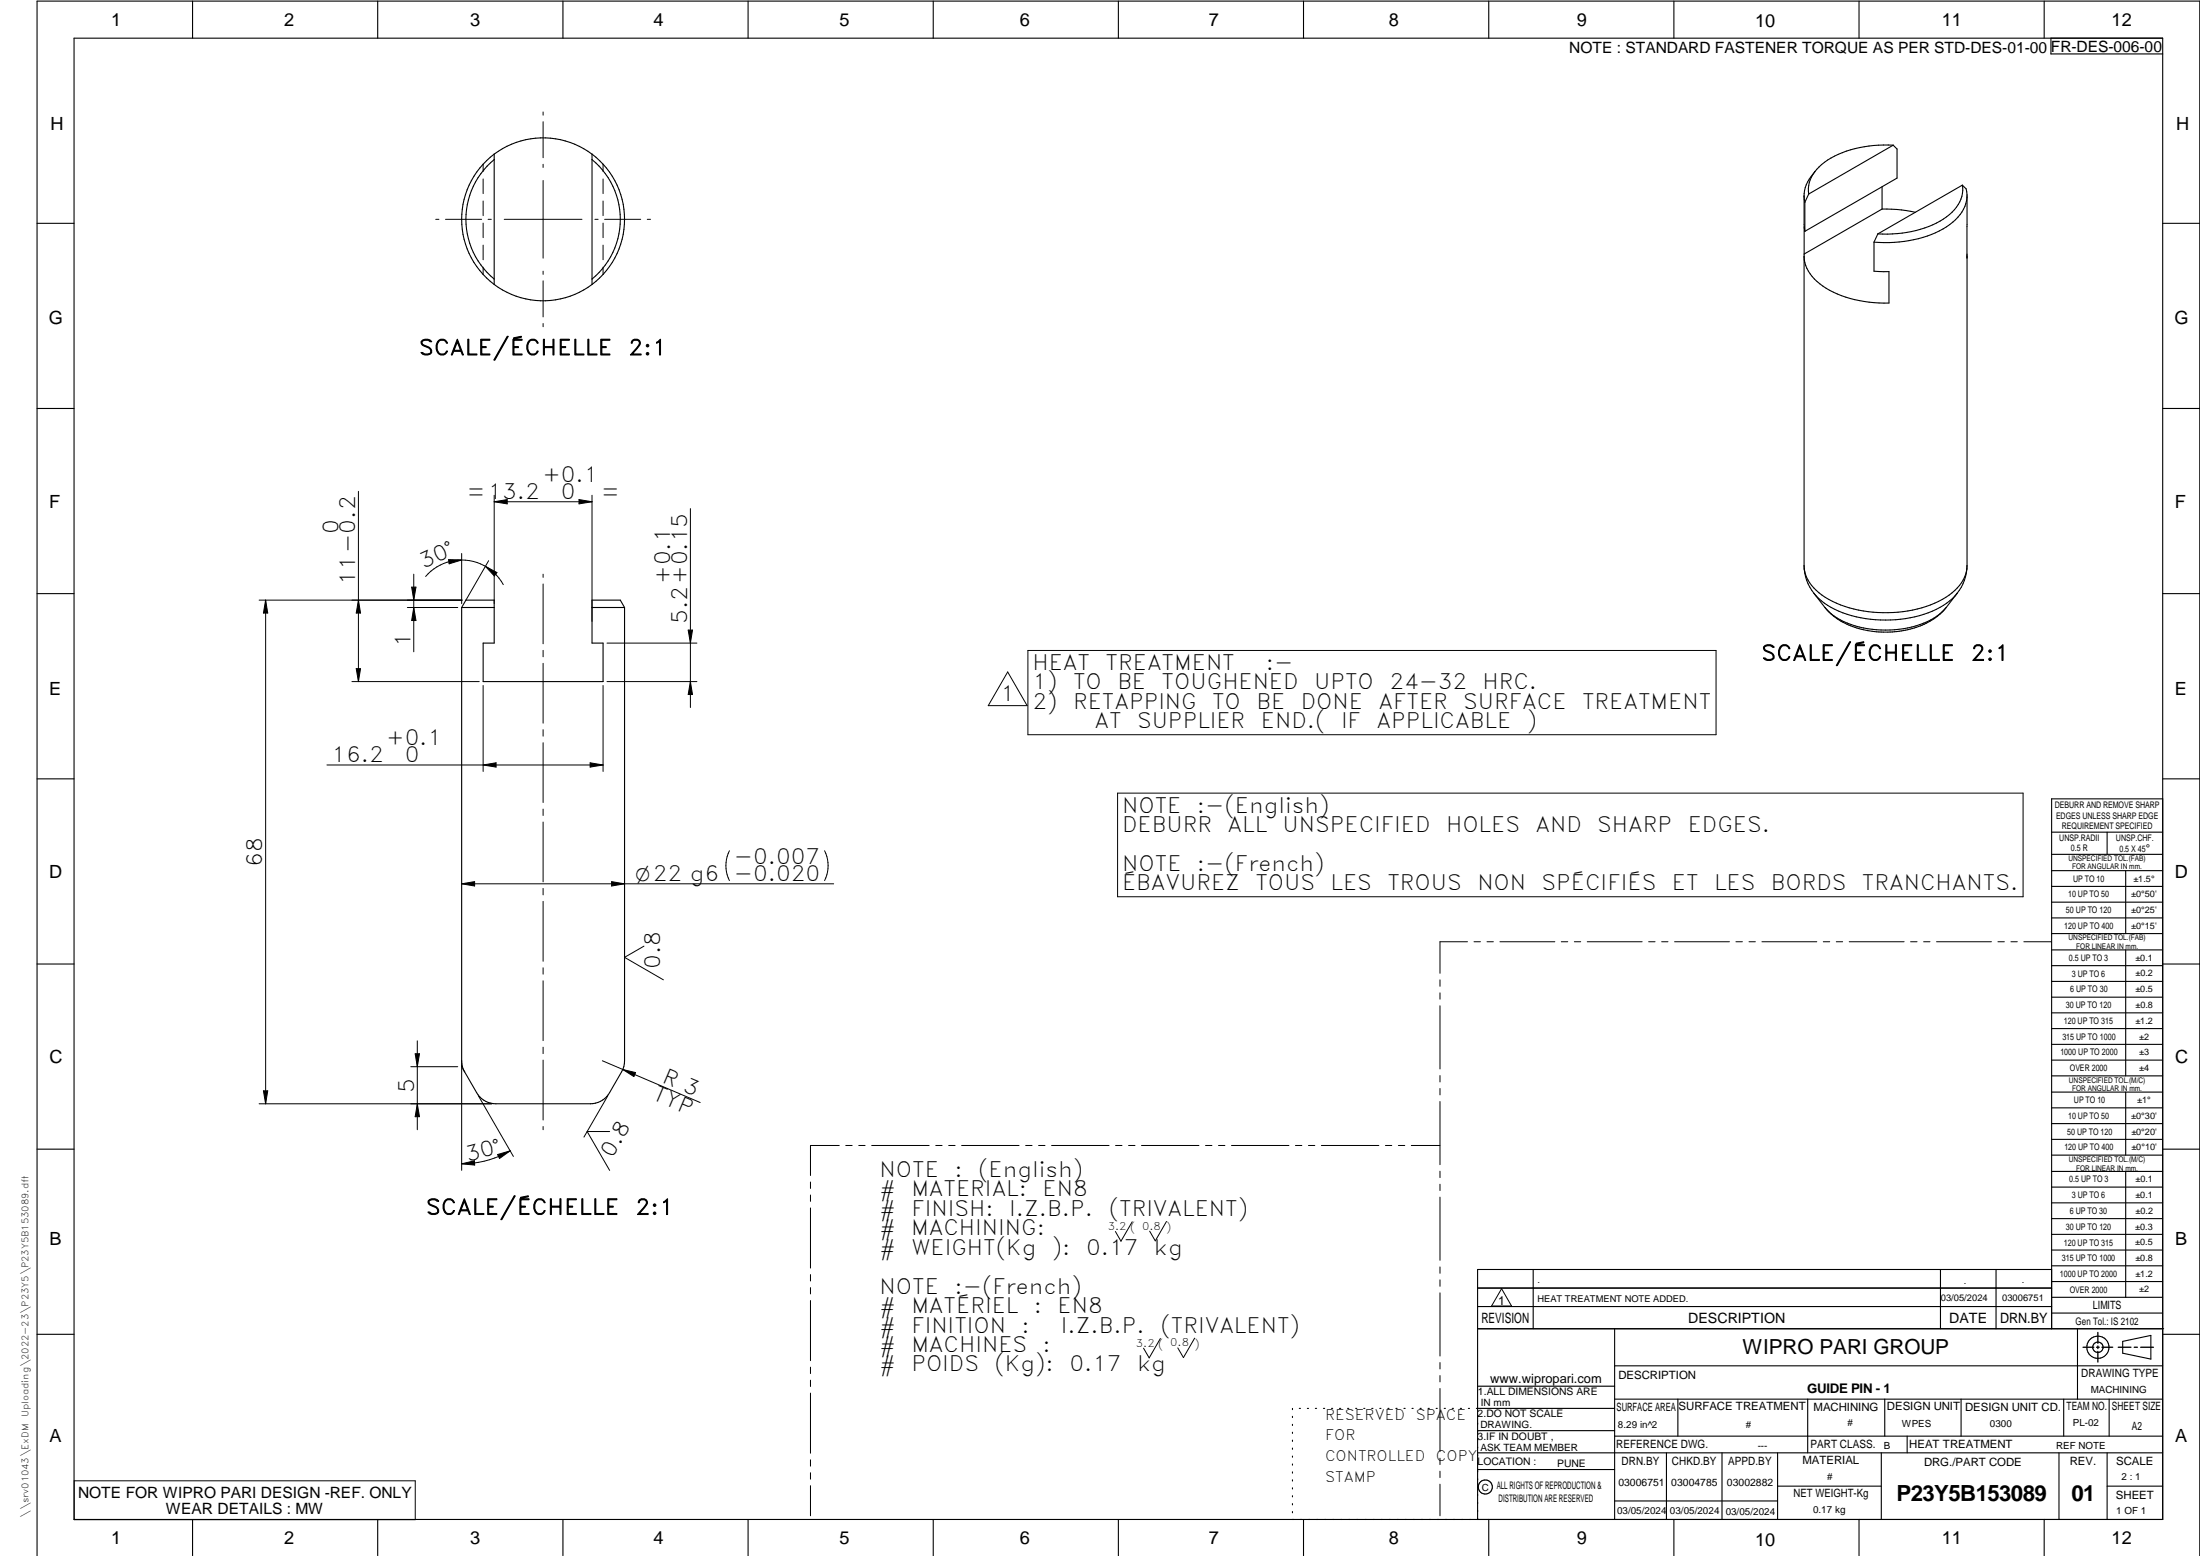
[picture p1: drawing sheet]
<svg xmlns="http://www.w3.org/2000/svg" width="594mm" height="420mm" viewBox="0 0 594 420" stroke-linecap="round" stroke-linejoin="round" font-family="sans-serif">
<g fill="none" stroke="#000" stroke-width=".3">
<path d="M20 10.3h564v400h-564zM52 .3v10M102 .3v10M152 .3v10M202 .3v10M252 .3v10M302 .3v10M352 .3v10M402 .3v10M452 .3v10M502 .3v10M552 .3v10"/>
<path d="M553.8 10.3v4.3h30.2M511.2 39.2l-22.8 13.2M511.2 39.2a28.8 28.8 0 0 0-19.3 5.2 8.7 8.7 0 0 0-3.5 8M511.2 39.2l1.1 1v7.9l-24.9 14.4M133.4 41.6v35.2M133.4 41.6a22 22 0 0 0 0 35.2M133.4 43.1a20.8 20.8 0 0 0 0 32.3M133.4 41.6a22 22 0 0 1 26.5 0M159.9 41.6a22 22 0 0 1 0 35.2zM159.9 43.1a20.8 20.8 0 0 1 0 32.3M487.2 52.8v7.9l.2 1.8M487.4 54.6v7.9"/>
<path d="M488.4 52.4l-1 2.2M490.1 46.3a9.4 9.4 0 0 0-2.9 7.5l.2 .8M508.2 56.5l-21 12.1M508.2 56.5l3.9 .1 5.1 .7M508.2 50.4v6.1M529.9 50l-22.8 13.2M529.9 50l1 1a8.8 8.8 0 0 1-3.6 9 29.4 29.4 0 0 1-19.9 5.5l-1.4-.1M529.9 50a8.9 8.9 0 0 1-4.3 8.5 29.2 29.2 0 0 1-18.5 4.7M531.2 52.8v100a10.6 10.6 0 0 1-5.8 8.5 34 34 0 0 1-32.5 0 10.6 10.6 0 0 1-5.7-8.5v-83.6M10 60.3h10M133.4 76.8a22 22 0 0 0 26.5 0M487.2 61.2v7.4"/>
<path d="M506 65.4v7.8l4.1 .1v8.5a29.7 29.7 0 0 1-18.7-5.2 9.6 9.6 0 0 1-4.2-8M507.1 63.2l-1.1 2.2M584 60.3h10M10 110.3h10M584 110.3h10M487.2 152.7a11.9 11.9 0 0 0 2.6 7.5M531.1 152.7a11.9 11.9 0 0 1-2.6 7.5M10 160.3h10M124.7 164h8.7M124.7 164l1.1-1.9h7.6v11.6h-2.9v10.3h32.3v-10.3h-2.9v-11.6h7.6l1.1 1.9M124.7 164v122.4a5.6 5.6 0 0 0 .8 3l3.2 5.6a6 6 0 0 0 5.2 3h25.5a6 6 0 0 0 5.2-3l3.2-5.6a5.6 5.6 0 0 0 .8-3v-122.4M159.9 164h8.7"/>
<path d="M489.8 160.2a28.1 28.1 0 0 0 5.4 6.3 25.1 25.1 0 0 0 27.9 0l2.4-2.5M489.8 160.2a21.9 21.9 0 0 0 14 6.8 31.6 31.6 0 0 0 21.9-4.1l1.5-1.3 1.3-1.4-2.9 3.8M492.8 164l.8 .9M525.6 164a19 19 0 0 1-12.8 5.9 25.7 25.7 0 0 1-18.2-4.1l-.7-.6M584 160.3h10M10 210.3h10M584 215.7h-30v143.1M584 210.3h10M554 230.7h30M554 224.7h30M554 235.1h30M554 239.4h30"/>
<path d="M569 224.7v6M574 235.1v17M554 243.6h30M554 247.9h30M554 252.1h30M554 256.5h30M574 256.5v34M10 260.3h10M554 260.8h30M554 265h30M554 269.3h30M554 273.5h30"/>
<path d="M554 277.7h30M584 260.3h10M554 282h30M554 286.3h30M554 290.5h30M554 294.9h30M554 299.1h30M574 294.9v17M10 310.3h10M554 303.4h30M554 307.7h30M554 311.9h30"/>
<path d="M554 316.3h30M574 316.3v34M584 310.3h10M554 320.5h30M554 324.8h30M554 329.1h30M554 333.3h30M554 337.5h30M399 358.8h185.3M399 352.8h155M399 347.8h155M414 342.8v16"/>
<path d="M436 358.8v51.5M524 342.8v16M539 342.8v16M554 342.8h-155v67.5M554 341.8h30M554 346.1h30M554 350.3h30M554 354.6h30M561 358.8v19M10 360.3h10M399 374.3h37M436 368.8h148"/>
<path d="M436 377.8h148M453.1 377.8v10M488.1 377.8v14.5M508.9 377.8v10M529.6 377.8v10M557.3 377.8v10M569.5 377.8v10M573.2 362.2l7.6-1.6v6.4l-7.6-1.6zM584 360.3h10M349 380.3v.3M349 382.4v.4M349 384.6v.3"/>
<path d="M349 386.7v.4M349 388.9v.3M349 391v.4M349 393.2v.3M349 395.3v.3M349 397.4v.4M349 399.6v.3M350.9 380.3h.3M353 380.3h.3M355.2 380.3h.3M357.4 380.3h.3M359.6 380.3h.3"/>
<path d="M361.7 380.3h.3M363.9 380.3h.3M366.1 380.3h.3M368.3 380.3h.3M370.4 380.3h.3M372.6 380.3h.3M374.8 380.3h.3M376.9 380.3h.4M379.1 380.3h.3M381.3 380.3h.3M383.4 380.3h.4M385.6 380.3h.4"/>
<path d="M387.8 380.3h.3M390 380.3h.3M392.1 380.3h.4M394.3 380.3h.4M396.5 380.3h.3M399 396.8h37M399 392.3h185M399 386.3h37M436 387.8h148M436 380.3h-37.3M450 392.3v18M465 392.3v18"/>
<path d="M480 392.3v18M508 392.3v18M515 387.8v4.5M556 392.3v18M569 392.3v18M52 410.3v9.8M102 410.3v9.8M152 410.3v9.8M202 410.3v9.8M252 410.3v9.8M302 410.3v9.8M349 401.7v.4"/>
<path d="M349 403.9v.3M349 406v.4M349 408.2v.3M352 410.3v9.8M402 410.3v9.8M436 405.3h44M452 410.3v9.8M480 401.3h28M502 410.3v9.8M552 410.3v9.8M569 401.3h15M10 420.1v-419.8h584v419.8"/>
<circle cx="566.5" cy="363.8" r="1.4"/>
<circle cx="566.5" cy="363.8" r="3"/>
<circle cx="401.1" cy="401.5" r="1.91"/>
</g>
<g fill="none" stroke="#000" stroke-width=".27">
<path d="M146.7 30.2v.9M146.7 32.9v9.7M117.7 59.2h.8M120.3 59.2h9.7M130.5 44.3v2M130.5 48.3v4M130.5 54.3v3.9M131.8 59.2h.9M136.2 59.2h21M146.7 48.7v21M146.7 44.4v.8M160.6 59.2h.9"/>
<path d="M162.8 44.3v2M162.8 48.3v4M162.8 54.3v3.9M163.3 59.2h9.7M174.8 59.2h.9M130.5 60.2v4M130.5 66.2v3.9M130.5 72.1v2M146.7 73.2v.9M146.7 75.8v9.8M162.8 60.2v4M162.8 66.2v3.9"/>
<path d="M162.8 72.1v2M146.7 87.4v.8M96.8 132.7v51.3M133.4 133.7v29.3M133.4 135.5l3.6-.6v1.2zM133.4 135.5h26.5M156.4 134.9l3.5 .6-3.5 .6zM159.9 133.7v34.1M186.4 137.3v53.8M111.2 158.5h1.1l-.6 3.6zM111.7 155v21M121.1 151.1l3.6 .1-3.4 1.1z"/>
<path d="M124.7 151.2a12.8 12.8 0 0 0-9.8 4.5M124.7 151.2a12.8 12.8 0 0 1 11.2 6.7M124.7 149.5v13.5M131.1 152.9l3.1 1.7-.7 .9zM131.9 151.4l-6.1 10.7M146.7 155v.9M146.7 157.7v16.1M70 162.1h54.8M71.7 162.1v135.9M71.7 162.1l.6 3.4h-1.2zM96.8 162.1l.6 3.4h-1.2zM110 164h13.6"/>
<path d="M111.7 164l.6 3.6h-1.1zM146.7 175.6v1.8M146.7 179.1v16.2M163.9 173.7h24.3M185.8 170.1h1.2l-.6 3.6zM277.6 175.6h185.8v22.8h-185.8zM95 184h34.4M96.2 180.6h1.2l-.6 3.4zM130.5 185.1v23.2M146.7 197v1.8M162.8 185.1v23.2M163.9 184h24.3"/>
<path d="M186.4 184l.6 3.5h-1.2zM272.1 181.4l5.3 9.1h-10.5zM88.3 206.6h74.5M130.5 206.6l3.5-.6v1.1zM146.7 200.6v16.1M146.7 218.5v1.7M159.4 206l3.4 .6-3.4 .5zM301.8 214.2h244.5v27.9h-244.5zM124.7 238.7l3.5-.6v1.1zM124.7 238.7h100.4M146.7 222v16.1M146.7 239.9v1.7"/>
<path d="M165.2 238.1l3.4 .6-3.4 .5zM197 229.7a9 9 0 0 0 0 8.1M222.7 229.7a9 9 0 0 1 0 8.1M146.7 243.4v16.2M173.9 255.5l-5.3 3 10.5 6.1M396.3 254.3h-7.5v8.5M398 254.3h1.8M401.5 254.3h1.8M405 254.3h14.9M421.6 254.3h1.7M425.1 254.3h1.7M428.6 254.3h14.8"/>
<path d="M445.2 254.3h1.7M448.7 254.3h1.7M452.2 254.3h14.8M468.8 254.3h1.7M472.3 254.3h1.7M475.8 254.3h14.8M492.4 254.3h1.7M495.9 254.3h1.7M499.4 254.3h14.8M515.9 254.3h1.8M519.4 254.3h1.8M522.9 254.3h14.9"/>
<path d="M539.5 254.3h1.7M543 254.3h1.7M546.5 254.3h7.4M146.7 261.3v1.8M146.7 264.8v16.2M388.8 264.6v1.7M388.8 268.1v1.7M388.8 271.6v17M70 298h62.8M71.1 294.6h1.2l-.6 3.4zM110.9 288h12.7M112.1 284.5h1.2l-.6 3.5z"/>
<path d="M112.7 281.1v24M112.7 298l.6 3.5h-1.2zM124.7 286.4v.5M124.7 287.1v.1M124.7 287.3v.1M124.7 287.5v28.5M124.7 288l.2 .5M125 288.6v.1M125.1 288.8l.1 .1M125.2 289l.3 .4M129.2 296l9.4 16.3M146.7 282.8v1.7"/>
<path d="M146.7 286.3v16.1M162.7 286.4l26.4 11.3M164.1 296l-6.4 11M168.2 288.8l3.4 .8-.4 1.1zM388.8 290.4v1.8M388.8 293.9v1.8M388.8 297.4v17.1M124.7 314.3l3.4-.9 .1 1.2zM134.4 311.8l3.4-1.1-2.9 2.1zM137.8 310.7a26.2 26.2 0 0 1-13.1 3.6M146.7 304.2v.9M164.6 305.5h-6l6 10.5"/>
<path d="M218.9 319.2v1.7M226.6 309.3h-7.7v8.1M228.4 309.3h1.7M231.9 309.3h1.7M235.4 309.3h15.5M252.7 309.3h1.7M256.2 309.3h1.7M259.7 309.3h15.5M277 309.3h1.7M280.5 309.3h1.7M284 309.3h15.5M301.2 309.3h1.8"/>
<path d="M304.8 309.3h1.7M308.2 309.3h15.6M325.5 309.3h1.8M329 309.3h1.8M332.5 309.3h15.6M349.8 309.3h1.8M353.3 309.3h1.7M356.8 309.3h15.5M374.1 309.3h1.7M377.6 309.3h1.7M381.1 309.3h7.7M388.8 316.3v1.7"/>
<path d="M388.8 319.8v1.7M218.9 322.7v1.7M218.9 326.2v16.2M305.7 329.9l-3 5.3-1.5-2.7M315 329.8l-3 5.3-1.6-2.7M388.8 323.3v17M218.9 344.2v1.7M218.9 347.7v1.7M218.9 351.2v16.2M388.8 342.1v1.7M388.8 345.6v1.7M388.8 349.1v17.1"/>
<path d="M405.5 348l2.7 4.7h-5.4zM218.9 369.2v1.7M218.9 372.7v1.7M218.9 376.2v16.2M313.3 361.4l-3 5.3-1.5-2.7M322.6 361.3l-3 5.3-1.6-2.6M388.8 367.9v1.8M388.8 371.4v1.7M388.8 374.9v17.1M20 399.9h92.1v10.5h-92.1zM218.9 394.2v1.7M218.9 397.7v1.7"/>
<path d="M388.8 393.8v1.7M388.8 397.3v1.7M218.9 401.2v8.1M388.8 400.8v8.5"/>
</g>
<path d="M566.5 359.8v2.9M562.5 363.8h2.9M566.1 363.8h.8M566.5 363.5v.7M566.5 364.9v2.9M567.6 363.8h2.9M572 363.8h3.4M576.3 363.8h.9M578.1 363.8h3.4" fill="none" stroke="#000" stroke-width=".36"/>
<g fill="#000">
<path d="M133.4 135.5l3.6-.6v1.2zM156.4 134.9l3.5 .6-3.5 .6zM111.2 158.5h1.1l-.6 3.6zM121.1 151.1l3.6 .1-3.4 1.1zM131.1 152.9l3.1 1.7-.7 .9zM71.7 162.1l.6 3.4h-1.2zM96.8 162.1l.6 3.4h-1.2zM111.7 164l.6 3.6h-1.1zM185.8 170.1h1.2l-.6 3.6zM96.2 180.6h1.2l-.6 3.4zM186.4 184l.6 3.5h-1.2zM130.5 206.6l3.5-.6v1.1z"/>
<path d="M159.4 206l3.4 .6-3.4 .5zM124.7 238.7l3.5-.6v1.1zM165.2 238.1l3.4 .6-3.4 .5zM71.1 294.6h1.2l-.6 3.4zM112.1 284.5h1.2l-.6 3.5zM168.2 288.8l3.4 .8-.4 1.1zM112.7 298l.6 3.5h-1.2zM124.7 314.3l3.4-.9 .1 1.2zM134.4 311.8l3.4-1.1-2.9 2.1z"/>
</g>
<g font-size="6">
<text x="512.1" y="405.2">P23Y5B153089</text>
<text x="559.4" y="405.2">01</text>
</g>
<g font-size="5.7">
<text x="113.1" y="95.9">SCALE/ÉCHELLE</text>
<text x="169.7" y="95.9">2:1</text>
<text x="146.5" y="130.1">+0.1</text>
<text x="126" y="134.6">=13.2</text>
<text x="151.5" y="134.6">0</text>
<text x="162.3" y="134.6">=</text>
<text x="91.4" y="144.1" transform="rotate(-90 91.4 144.1)">0</text>
<text x="114.3" y="153.7" transform="rotate(-24 114.3 153.7)">30°</text>
<text x="95.9" y="157.9" transform="rotate(-90 95.9 157.9)">11-0.2</text>
<text x="181" y="157.6" transform="rotate(-90 181 157.6)">+0.1</text>
<text x="185.6" y="168.5" transform="rotate(-90 185.6 168.5)">5.2+0.15</text>
<text x="110.9" y="174.8" transform="rotate(-90 110.9 174.8)">1</text>
<text x="475.6" y="178.4">SCALE/ÉCHELLE</text>
<text x="532.2" y="178.4">2:1</text>
<text x="278.8" y="180.9">HEAT</text>
<text x="298.5" y="180.9">TREATMENT</text>
<text x="341.8" y="180.9">:-</text>
<text x="270.1" y="189.3">1</text>
<text x="278.8" y="186.1">1)</text>
<text x="278.8" y="191.4">2)</text>
<text x="289.7" y="186.1">TO</text>
<text x="289.8" y="191.4">RETAPPING</text>
<text x="301.7" y="186.1">BE</text>
<text x="313.7" y="186.1">TOUGHENED</text>
<text x="327.3" y="191.4">TO</text>
<text x="339.3" y="191.4">BE</text>
<text x="351.2" y="191.4">DONE</text>
<text x="354.8" y="186.1">UPTO</text>
<text x="372.2" y="191.4">AFTER</text>
<text x="375.2" y="186.1">24-32</text>
<text x="395.1" y="191.4">SURFACE</text>
<text x="400.3" y="186.1">HRC.</text>
<text x="427.2" y="191.4">TREATMENT</text>
<text x="295.5" y="196.6">AT</text>
<text x="307" y="196.6">SUPPLIER</text>
<text x="340.5" y="196.6">END.(</text>
<text x="362.1" y="196.6">IF</text>
<text x="371.7" y="196.6">APPLICABLE</text>
<text x="412.3" y="196.6">)</text>
<text x="104.3" y="201.1">+0.1</text>
<text x="89.5" y="205.7">16.2</text>
<text x="109.3" y="205.7">0</text>
<text x="303" y="219.4">NOTE</text>
<text x="323.2" y="219.4">:-(English)</text>
<text x="303" y="224.7">DEBURR</text>
<text x="331.5" y="224.7">ALL</text>
<text x="346.3" y="224.7">UNSPECIFIED</text>
<text x="390.5" y="224.7">HOLES</text>
<text x="414.6" y="224.7">AND</text>
<text x="431.3" y="224.7">SHARP</text>
<text x="455.7" y="224.7">EDGES.</text>
<text x="70.8" y="234" transform="rotate(-90 70.8 234)">68</text>
<text x="198.2" y="233.2">-0.007</text>
<text x="303" y="235.2">NOTE</text>
<text x="323.2" y="235.2">:-(French)</text>
<text x="303" y="240.4">ÉBAVUREZ</text>
<text x="339" y="240.4">TOUS</text>
<text x="359.3" y="240.4">LES</text>
<text x="374.6" y="240.4">TROUS</text>
<text x="398.9" y="240.4">NON</text>
<text x="416.3" y="240.4">SPÉCIFIÉS</text>
<text x="451.4" y="240.4">ET</text>
<text x="462.9" y="240.4">LES</text>
<text x="478.2" y="240.4">BORDS</text>
<text x="502.8" y="240.4">TRANCHANTS.</text>
<text x="178.3" y="261.6" transform="rotate(-90 178.3 261.6)">0.8</text>
<text x="178.6" y="292.3" transform="rotate(23 178.6 292.3)">R 3</text>
<text x="111.8" y="295" transform="rotate(-90 111.8 295)">5</text>
<text x="176" y="296.9" transform="rotate(23 176 296.9)">TYP</text>
<text x="126.3" y="313.8" transform="rotate(-15 126.3 313.8)">30°</text>
<text x="165.4" y="313" transform="rotate(-60 165.4 313)">0.8</text>
<text x="237.5" y="317.8">NOTE</text>
<text x="257.7" y="317.8">:</text>
<text x="264.2" y="317.8">(English)</text>
<text x="237.5" y="323.1">#</text>
<text x="246.1" y="323.1">MATERIAL:</text>
<text x="281.6" y="323.1">EN8</text>
<text x="115" y="328">SCALE/ÉCHELLE</text>
<text x="171.6" y="328">2:1</text>
<text x="237.5" y="328.3">#</text>
<text x="246.1" y="328.3">FINISH:</text>
<text x="272.5" y="328.3">I.Z.B.P.</text>
<text x="299.4" y="328.3">(TRIVALENT)</text>
<text x="237.5" y="333.6">#</text>
<text x="246.1" y="333.6">MACHINING:</text>
<text x="237.5" y="338.8">#</text>
<text x="246.1" y="338.8">WEIGHT(Kg</text>
<text x="284" y="338.8">):</text>
<text x="293.3" y="338.8">0.17</text>
<text x="311.6" y="338.8">kg</text>
<text x="237.5" y="349.3">NOTE</text>
<text x="257.7" y="349.3">:-(French)</text>
<text x="237.5" y="354.6">#</text>
<text x="237.5" y="359.8">#</text>
<text x="246.1" y="359.8">FINITION</text>
<text x="246.1" y="354.6">MATÉRIEL</text>
<text x="275.9" y="359.8">:</text>
<text x="279.2" y="354.6">:</text>
<text x="285.6" y="354.6">EN8</text>
<text x="286.5" y="359.8">I.Z.B.P.</text>
<text x="313.4" y="359.8">(TRIVALENT)</text>
<text x="237.5" y="365.1">#</text>
<text x="246.1" y="365.1">MACHINES</text>
<text x="281.6" y="365.1">:</text>
<text x="237.5" y="370.3">#</text>
<text x="246.1" y="370.3">POIDS</text>
<text x="268.6" y="370.3">(Kg):</text>
<text x="288.8" y="370.3">0.17</text>
<text x="307.1" y="370.3">kg</text>
</g>
<text font-size="5.6" x="470.5" y="365.5">WIPRO PARI GROUP</text>
<text font-size="5.4" x="171.6" y="237.8">O22 g6 -0.020</text>
<g font-size="4.9">
<text x="30" y="7">1</text>
<text x="76.7" y="7">2</text>
<text x="127" y="7">3</text>
<text x="176.5" y="7">4</text>
<text x="226.7" y="7">5</text>
<text x="275.4" y="7">6</text>
<text x="326.4" y="7">7</text>
<text x="375" y="7">8</text>
<text x="425.8" y="7">9</text>
<text x="473.9" y="7.4">10</text>
<text x="524.3" y="7">11</text>
<text x="570.2" y="7">12</text>
<text x="13.6" y="35.2">H</text>
<text x="587.6" y="35.2">H</text>
<text x="13.2" y="87.5">G</text>
<text x="587.2" y="87.5">G</text>
<text x="13.3" y="137.1">F</text>
<text x="587.3" y="137.1">F</text>
<text x="13.3" y="187.6">E</text>
<text x="587.3" y="187.6">E</text>
<text x="13.3" y="237">D</text>
<text x="587.3" y="237">D</text>
<text x="13.4" y="287.1">C</text>
<text x="587.4" y="287.1">C</text>
<text x="13.4" y="336.3">B</text>
<text x="587.4" y="336.3">B</text>
<text x="13.4" y="389.3">A</text>
<text x="587.4" y="389.3">A</text>
<text x="30" y="417">1</text>
<text x="76.7" y="417">2</text>
<text x="127" y="417">3</text>
<text x="176.5" y="417">4</text>
<text x="226.7" y="417">5</text>
<text x="275.4" y="417">6</text>
<text x="326.4" y="417">7</text>
<text x="375" y="417">8</text>
<text x="425.8" y="417">9</text>
<text x="473.9" y="417.4">10</text>
<text x="524.3" y="417">11</text>
<text x="570.2" y="417">12</text>
</g>
<g font-size="4.2">
<text x="423.7" y="14.3">NOTE : STANDARD FASTENER TORQUE AS PER STD-DES-01-00</text>
<text x="553.8" y="14">FR-DES-006-00</text>
<text x="21.1" y="404.4">NOTE FOR WIPRO PARI DESIGN -REF. ONLY</text>
<text x="44.8" y="408.9">WEAR DETAILS : MW</text>
</g>
<g font-size="3.9">
<text x="357.8" y="383.4">RESERVED</text>
<text x="382.3" y="383.4">SPACE</text>
<text x="357.8" y="388.9">FOR</text>
<text x="357.8" y="394.5">CONTROLLED</text>
<text x="387.8" y="394.5">COPY</text>
<text x="357.8" y="400.1">STAMP</text>
</g>
<g font-size="3.8">
<text x="400.1" y="357.1">REVISION</text>
<text x="455.9" y="357.1">DESCRIPTION</text>
<text x="526.4" y="357.1">DATE</text>
<text x="540.1" y="357.1">DRN.BY</text>
</g>
<text font-size="3.6" x="488" y="376.2">GUIDE PIN - 1</text>
<text font-size="3.5" x="402.4" y="373.3">www.wipropari.com</text>
<text font-size="3.4" x="404.5" y="352.3">1</text>
<g font-size="3.1">
<text x="565.2" y="353.5">LIMITS</text>
<text x="562" y="371.7">DRAWING TYPE</text>
<text x="437" y="372.3">DESCRIPTION</text>
<text x="436.5" y="380.9">SURFACE AREA</text>
<text x="453.3" y="380.9">SURFACE TREATMENT</text>
<text x="489.7" y="380.9">MACHINING</text>
<text x="509.5" y="380.9">DESIGN UNIT</text>
<text x="530.6" y="380.9">DESIGN UNIT CD.</text>
<text x="558" y="380.7">TEAM NO.</text>
<text x="570.3" y="380.7">SHEET SIZE</text>
<text x="575.6" y="386.1">A2</text>
<text x="436.4" y="391.1">REFERENCE DWG.</text>
<text x="437.9" y="395.5">DRN.BY</text>
<text x="451.5" y="395.5">CHKD.BY</text>
<text x="466.6" y="395.5">APPD.BY</text>
<text x="486.7" y="395.4">MATERIAL</text>
<text x="488.9" y="391">PART CLASS.</text>
<text x="515.6" y="391">HEAT TREATMENT</text>
<text x="519.6" y="395.9">DRG./PART CODE</text>
<text x="558.9" y="395.6">REV.</text>
<text x="571.4" y="395.6">SCALE</text>
<text x="484.3" y="404.3">NET WEIGHT-Kg</text>
<text x="571.4" y="404.7">SHEET</text>
</g>
<text font-size="3" x="579.5" y="230.1">°</text>
<g font-size="2.8">
<text x="299.1" y="332.1">3.2 ( 0.8 )</text>
<text x="560.5" y="357.7">Gen Tol.: IS 2102</text>
<text x="306.7" y="363.6">3.2 ( 0.8 )</text>
<text x="399.1" y="376.7">1.ALL DIMENSIONS ARE</text>
<text x="399" y="382.7">2.DO NOT SCALE</text>
<text x="399" y="388.7">3.IF IN DOUBT ,</text>
<text x="399" y="395.5">LOCATION :</text>
<text x="420.5" y="396">PUNE</text>
<text x="437" y="401.3">03006751</text>
<text x="451.3" y="401.2">03004785</text>
<text x="466.3" y="401.3">03002882</text>
<text x="404.2" y="402">ALL RIGHTS OF REPRODUCTION &amp;</text>
<text x="404.7" y="405.4">DISTRIBUTION ARE RESERVED</text>
</g>
<g font-size="2.7">
<text x="564.6" y="376.2">MACHINING</text>
<text x="399.9" y="379.7">IN mm</text>
<text x="399.8" y="385.7">DRAWING.</text>
<text x="436.9" y="385.5">8.29 in^2</text>
<text x="471.4" y="385.6">#</text>
<text x="498.9" y="385.1">#</text>
<text x="513.6" y="385.3">WPES</text>
<text x="537.3" y="385.2">0300</text>
<text x="559.7" y="385.2">PL-02</text>
<text x="399.8" y="391.8">ASK TEAM MEMBER</text>
<text x="474.7" y="391.2">---</text>
<text x="508.7" y="391.2">B</text>
<text x="555.2" y="391.2">REF NOTE</text>
<text x="493.4" y="399.6">#</text>
<text x="572.9" y="399.8">2 : 1</text>
<text x="400.1" y="402.5">C</text>
<text x="436.7" y="408.7">03/05/2024</text>
<text x="450.9" y="408.8">03/05/2024</text>
<text x="466" y="409">03/05/2024</text>
<text x="489.6" y="408.5">0.17 kg</text>
<text x="571.5" y="408.7">1 OF 1</text>
</g>
<g font-size="2.5">
<text x="559.2" y="229.9">0.5 R</text>
<text x="572.3" y="230.1">0.5 X 45</text>
<text x="559.4" y="323.5">3 UP TO 6</text>
<text x="558.9" y="327.8">6 UP TO 30</text>
<text x="557.8" y="332">30 UP TO 120</text>
<text x="415.2" y="346.4">.</text>
<text x="530.3" y="346.6">.</text>
<text x="545.9" y="346.4">.</text>
<text x="415.2" y="351.5">HEAT TREATMENT NOTE ADDED.</text>
<text x="524.1" y="351.3">03/05/2024</text>
<text x="540.7" y="351.4">03006751</text>
</g>
<g font-size="2.4">
<text x="554.9" y="218.3">DEBURR AND REMOVE SHARP</text>
<text x="555.2" y="221.1">EDGES UNLESS SHARP EDGE</text>
<text x="556.1" y="227.2">UNSP.RADII</text>
<text x="556.8" y="223.8">REQUIREMENT SPECIFIED</text>
<text x="571.4" y="227">UNSP.CHF.</text>
<text x="559.8" y="238">UP TO 10</text>
<text x="576.1" y="238.1">±1.5°</text>
<text x="558.5" y="242.3">10 UP TO 50</text>
<text x="575.5" y="242.3">±0°50'</text>
<text x="557.4" y="250.8">120 UP TO 400</text>
<text x="557.9" y="246.5">50 UP TO 120</text>
<text x="575.5" y="250.8">±0°15'</text>
<text x="575.5" y="246.6">±0°25'</text>
<text x="558.7" y="259.4">0.5 UP TO 3</text>
<text x="559.5" y="263.7">3 UP TO 6</text>
<text x="576.6" y="259.4">±0.1</text>
<text x="576.6" y="263.7">±0.2</text>
<text x="559" y="268">6 UP TO 30</text>
<text x="576.6" y="268">±0.5</text>
<text x="557.9" y="272.2">30 UP TO 120</text>
<text x="576.6" y="272.2">±0.8</text>
<text x="556.9" y="280.7">315 UP TO 1000</text>
<text x="557.3" y="276.5">120 UP TO 315</text>
<text x="576.6" y="276.5">±1.2</text>
<text x="577.7" y="280.7">±2</text>
<text x="556.4" y="284.9">1000 UP TO 2000</text>
<text x="577.6" y="285">±3</text>
<text x="558.9" y="289.2">OVER 2000</text>
<text x="577.7" y="289.3">±4</text>
<text x="560" y="297.9">UP TO 10</text>
<text x="577.1" y="297.9">±1°</text>
<text x="558.5" y="302.1">10 UP TO 50</text>
<text x="575.5" y="302.2">±0°30'</text>
<text x="557.5" y="310.6">120 UP TO 400</text>
<text x="558.2" y="306.4">50 UP TO 120</text>
<text x="575.5" y="310.6">±0°10'</text>
<text x="575.5" y="306.4">±0°20'</text>
<text x="558.8" y="319.2">0.5 UP TO 3</text>
<text x="576.6" y="323.5">±0.1</text>
<text x="576.6" y="319.3">±0.1</text>
<text x="576.7" y="327.8">±0.2</text>
<text x="576.6" y="332">±0.3</text>
<text x="556.8" y="340.6">315 UP TO 1000</text>
<text x="557.3" y="336.3">120 UP TO 315</text>
<text x="576.6" y="336.3">±0.5</text>
<text x="576.6" y="340.6">±0.8</text>
<text x="556.2" y="344.8">1000 UP TO 2000</text>
<text x="576.6" y="344.8">±1.2</text>
<text x="558.9" y="349">OVER 2000</text>
<text x="577.7" y="349">±2</text>
<text x="7.7" y="382.7" transform="rotate(-90 7.7 382.7)">Uploading\2022-23\P23Y5\P23Y5B153089.dft</text>
<text x="7.7" y="409.9" transform="rotate(-90 7.7 409.9)">\\srv01043\ExDM</text>
</g>
<g font-size="2.1">
<text x="558.6" y="232.4">UNSPECIFIED TOL.(FAB)</text>
<text x="559.5" y="234.8">FOR ANGULAR IN mm.</text>
<text x="558.6" y="254">UNSPECIFIED TOL.(FAB)</text>
<text x="560.7" y="256.3">FOR LINEAR IN mm.</text>
<text x="558.7" y="292.4">UNSPECIFIED TOL.(M/C)</text>
<text x="559.6" y="294.7">FOR ANGULAR IN mm.</text>
<text x="558.7" y="313.8">UNSPECIFIED TOL.(M/C)</text>
<text x="560.6" y="316.2">FOR LINEAR IN mm.</text>
</g>
</svg>
